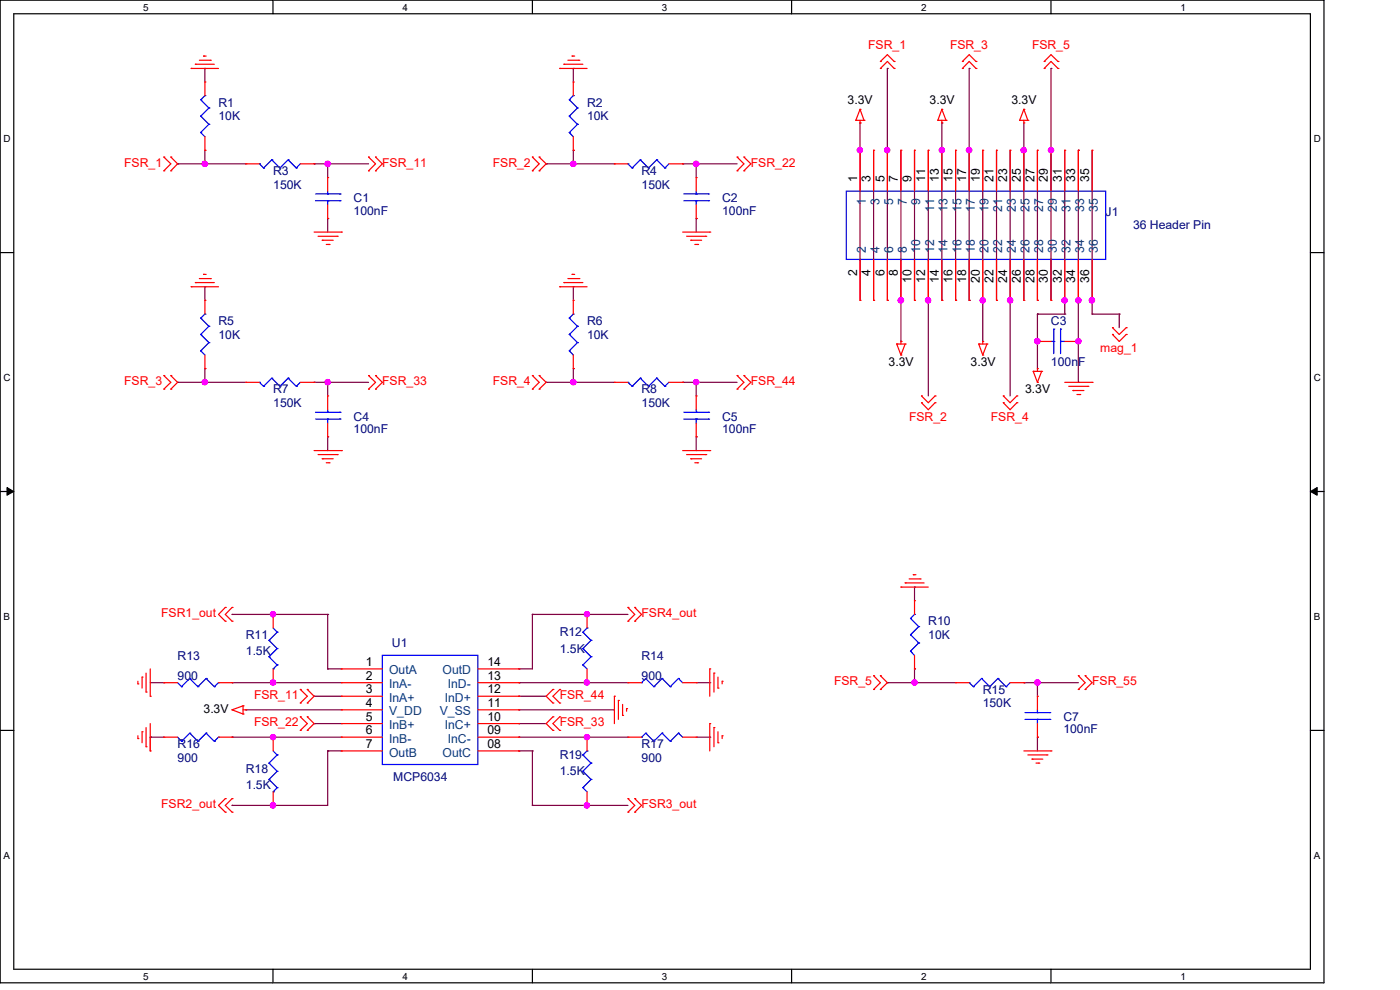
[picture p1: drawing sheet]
<svg xmlns="http://www.w3.org/2000/svg" width="297mm" height="210mm" viewBox="0 0 297 210" stroke-linecap="round" stroke-linejoin="round" font-family="sans-serif">
<path d="M0 0h280.9v208.5h-280.9zM2.9 2.9h275.1v202.7h-275.1z" fill="none" stroke="#000" stroke-width=".25"/>
<g fill="#fff">
<path d="M30.4 .3h1.1v2.4h-1.1z"/>
<path d="M30.4 205.9h1.1v2.3h-1.1z"/>
</g>
<path d="M57.9 0v2.9M57.9 205.6v2.9" fill="none" stroke="#000" stroke-width=".25"/>
<g fill="#fff">
<path d="M85.4 .3h1.1v2.4h-1.1z"/>
<path d="M85.4 205.9h1.1v2.3h-1.1z"/>
</g>
<path d="M112.9 0v2.9M112.9 205.6v2.9" fill="none" stroke="#000" stroke-width=".25"/>
<g fill="#fff">
<path d="M140.4 .3h1.2v2.4h-1.2z"/>
<path d="M140.4 205.9h1.2v2.3h-1.2z"/>
</g>
<path d="M167.9 0v2.9M167.9 205.6v2.9" fill="none" stroke="#000" stroke-width=".25"/>
<g fill="#fff">
<path d="M195.4 .3h1.2v2.4h-1.2z"/>
<path d="M195.4 205.9h1.2v2.3h-1.2z"/>
</g>
<path d="M223 0v2.9M223 205.6v2.9" fill="none" stroke="#000" stroke-width=".25"/>
<g fill="#fff">
<path d="M250.4 .3h1.2v2.4h-1.2z"/>
<path d="M250.4 205.9h1.2v2.3h-1.2z"/>
<path d="M.8 28.2h1.4v2.4h-1.4z"/>
<path d="M278.7 28.2h1.5v2.4h-1.5z"/>
<path d="M.8 78.9h1.4v2.3h-1.4z"/>
<path d="M278.7 78.9h1.5v2.3h-1.5z"/>
</g>
<path d="M0 53.6h2.9M278 53.6h2.9" fill="none" stroke="#000" stroke-width=".25"/>
<g fill="#fff">
<path d="M.8 129.6h1.3v2.3h-1.3z"/>
<path d="M278.7 129.6h1.4v2.3h-1.4z"/>
</g>
<path d="M0 104.3h2.9M278 104.3h2.9" fill="none" stroke="#000" stroke-width=".25"/>
<path d="M1.5 103.4l1.4 .9-1.4 .8zM278 104.3l1.4-.9v1.7z" fill="#000" stroke="#000" stroke-width=".21"/>
<g fill="#fff">
<path d="M.8 180.3h1.3v2.3h-1.3z"/>
<path d="M278.7 180.3h1.4v2.3h-1.4z"/>
</g>
<path d="M0 154.9h2.9M278 154.9h2.9" fill="none" stroke="#000" stroke-width=".25"/>
<g fill="none" stroke="#800040" stroke-width=".25">
<path d="M43.5 14.5h.1M43.5 14.5v2.9M121.6 14.5h.1M121.6 14.5v2.9M188.3 14.5h.1M188.3 14.5v49.2M205.6 14.5h.1M205.6 14.5v49.2M223 14.5h.1M223 14.5v49.2M37.7 34.8h.1M37.7 34.8h14.5"/>
<path d="M43.5 34.8h.1M43.5 31.9h.1M43.5 31.9v2.9M66.6 34.8h.1M66.6 34.8h11.6M69.5 34.8h.1M69.5 34.8v2.9M115.9 34.8h.1M115.9 34.8h14.4M121.6 34.8h.1M121.6 31.9h.1M121.6 31.9v2.9"/>
<path d="M144.8 34.8h.1M144.8 34.8h11.6M147.7 34.8h.1M147.7 34.8v2.9M182.5 31.9h.1M182.5 26.1h.1M182.5 26.1v37.6M185.3 31.9v31.8M191.1 31.9v40.5M194 31.9v31.8M196.9 31.9v52.1M199.8 26.1h.1"/>
<path d="M199.8 26.1v37.6M202.7 31.9v31.8M208.5 31.9v40.5M211.4 31.9v31.8M214.3 31.9v52.1M217.2 31.9h.1M217.2 26.1v37.6M220.1 31.9v31.8M223 31.9h.1M225.9 31.9v34.7M228.8 31.9h.1M228.8 31.9v49.2"/>
<path d="M231.7 31.9v34.7M69.5 46.4h.1M69.5 46.4v2.8M147.7 46.4h.1M147.7 46.4v2.8M43.5 78.2h.1M43.5 60.8h.1M43.5 60.8v2.9M43.5 78.2v2.9M121.6 78.2h.1M121.6 60.8h.1M121.6 60.8v2.9"/>
<path d="M121.6 78.2v2.9M185.3 63.7h.1M188.3 63.7h.1M191.1 63.7h.1M191.1 72.4h.1M194 63.7h.1M196.9 63.7h.1M199.8 63.7h.1M202.7 63.7h.1M205.6 63.7h.1M208.5 63.7h.1M211.4 63.7h.1"/>
<path d="M214.3 63.7h.1M220.1 63.7h.1M220.1 66.6h.1M220.1 72.4h.1M220.1 66.6v11.6M220.1 66.6h5.8M225.9 66.6h.1M225.9 63.7h.1M228.8 72.4h.1M231.7 63.7h.1M231.7 66.6h.1M231.7 66.6h5.7"/>
<path d="M237.4 66.6h.1M237.4 66.6v2.9M37.7 81.1h.1M37.7 81.1h14.5M43.5 81.1h.1M66.6 81.1h.1M66.6 81.1h11.6M69.5 92.7h.1M69.5 81.1h.1M69.5 81.1v2.9M69.5 92.7v2.9M115.9 81.1h.1"/>
<path d="M115.9 81.1h14.4M121.6 81.1h.1M144.8 81.1h.1M144.8 81.1h11.6M147.7 92.7h.1M147.7 81.1h.1M147.7 81.1v2.9M147.7 92.7v2.9M228.8 81.1h.1M49.2 130.3h.1M49.2 130.3h20.3M58 130.3h.1"/>
<path d="M69.5 130.3h.1M69.5 130.3v11.6M112.9 130.3h.1M112.9 130.3h20.3M112.9 130.3v11.6h-2.8M124.5 130.3h.1M194 124.5h.1M194 124.5v2.9M31.9 156.4h.1M31.9 144.8h2.9M31.9 156.4h2.9M31.9 156.4v2.9"/>
<path d="M34.8 144.8h.1M49.2 144.8h.1M49.2 156.4h.1M49.2 144.8h23.2M49.2 156.4h23.2M52.2 150.6h.1M52.2 150.6h20.2M58 144.8h.1M58 156.4h.1M66.6 147.7h.1M66.6 153.5h.1M66.6 147.7h5.8"/>
<path d="M66.6 153.5h5.8M69.5 141.9h.1M69.5 159.3h.1M69.5 159.3v11.6h-20.3M69.5 141.9h2.9M69.5 159.3h2.9M110.1 150.6h.1M110.1 159.3h.1M110.1 153.5h.1M110.1 141.9h.1M110.1 147.7h.1M110.1 144.8h.1"/>
<path d="M110.1 156.4h.1M110.1 150.6h20.2M110.1 144.8h23.1M110.1 147.7h5.8M110.1 156.4h23.1M110.1 159.3h2.8M110.1 153.5h5.8M112.9 159.3h.1M112.9 159.3v11.6M124.5 156.4h.1M124.5 144.8h.1M147.7 144.8h2.9"/>
<path d="M147.7 156.4h2.9M150.6 144.8h.1M150.6 156.4h.1M188.3 144.8h.1M188.3 144.8h14.4M194 144.8h.1M194 141.9h.1M194 141.9v2.9M217.2 144.8h.1M217.2 144.8h11.6M220.1 156.4h.1M220.1 144.8h.1"/>
<path d="M220.1 144.8v2.9M220.1 156.4v2.9M49.2 170.9h.1M58 170.9h.1M112.9 170.9h.1M112.9 170.9h20.3M124.5 170.9h.1"/>
</g>
<g fill="#f0f" stroke="#f0f" stroke-width=".25">
<circle cx="69.5" cy="34.8" r=".55"/>
<circle cx="43.4" cy="34.8" r=".55"/>
<circle cx="147.7" cy="34.8" r=".56"/>
<circle cx="121.6" cy="34.8" r=".55"/>
<circle cx="69.5" cy="81.1" r=".55"/>
<circle cx="43.4" cy="81.1" r=".55"/>
<circle cx="147.7" cy="81.1" r=".56"/>
<circle cx="121.6" cy="81.1" r=".55"/>
<circle cx="57.9" cy="130.3" r=".55"/>
<circle cx="57.9" cy="144.8" r=".55"/>
<circle cx="124.5" cy="156.4" r=".55"/>
<circle cx="57.9" cy="156.4" r=".55"/>
<circle cx="57.9" cy="170.9" r=".55"/>
<circle cx="124.5" cy="130.3" r=".55"/>
<circle cx="124.5" cy="144.8" r=".55"/>
<circle cx="124.5" cy="170.9" r=".55"/>
<circle cx="220.1" cy="144.8" r=".56"/>
<circle cx="194" cy="144.8" r=".55"/>
<circle cx="182.4" cy="31.9" r=".55"/>
<circle cx="188.2" cy="31.9" r=".55"/>
<circle cx="191.1" cy="63.7" r=".56"/>
<circle cx="196.9" cy="63.7" r=".55"/>
<circle cx="199.8" cy="31.9" r=".55"/>
<circle cx="205.6" cy="31.9" r=".56"/>
<circle cx="208.5" cy="63.7" r=".55"/>
<circle cx="214.3" cy="63.7" r=".55"/>
<circle cx="217.2" cy="31.9" r=".55"/>
<circle cx="223" cy="31.9" r=".55"/>
<circle cx="225.8" cy="63.7" r=".55"/>
<circle cx="228.8" cy="63.7" r=".55"/>
<circle cx="231.6" cy="63.7" r=".55"/>
<circle cx="220.1" cy="72.4" r=".56"/>
<circle cx="228.8" cy="72.4" r=".55"/>
</g>
<g fill="none" stroke="#f00" stroke-width=".25">
<path d="M40.6 14.5h.1M40.6 14.5h5.8M41.4 13.6h.1M41.4 13.6h4.1M42.3 12.8h2.3M43.2 11.9h.1M43.2 11.9h.5M43.5 17.4h.1M43.5 17.4v2.9M44.6 12.8h.1M118.7 14.5h.1M118.7 14.5h5.8"/>
<path d="M119.6 13.6h.1M119.6 13.6h4.1M120.5 12.8h2.3M121.4 11.9h.1M121.4 11.9h.5M121.6 17.4h.1M121.6 17.4v2.9M122.8 12.8h.1M186.8 13h.1M186.8 14.5h.1M186.8 13l1.5-1.4 1.4 1.4M186.8 14.5l1.5-1.5 1.4 1.5"/>
<path d="M189.7 13h.1M189.7 14.5h.1M204.2 13h.1M204.2 14.5h.1M204.2 13l1.4-1.4 1.5 1.4M204.2 14.5l1.4-1.5 1.5 1.5M207.1 13h.1M207.1 14.5h.1M221.5 13h.1M221.5 14.5h.1M221.5 13l1.5-1.4 1.5 1.4M221.5 14.5l1.5-1.5 1.5 1.5"/>
<path d="M224.5 13h.1M224.5 14.5h.1M34.8 33.3h.1M34.8 36.2h.1M34.8 33.3l1.4 1.5-1.4 1.4M36.2 36.2h.1M36.2 33.3h.1M36.2 33.3l1.5 1.5-1.5 1.4M43.5 31.9h.1M43.5 29v2.9M52.2 34.8h.1M52.2 34.8h2.8"/>
<path d="M63.7 34.8h2.9M66.6 34.8h.1M69.5 37.7h.1M69.5 37.7v2.9M78.2 36.2h.1M78.2 33.3h.1M78.2 33.3l1.5 1.5-1.5 1.4M79.7 36.2h.1M79.7 33.3h.1M79.7 33.3l1.4 1.5-1.4 1.4M112.9 33.3h.1M112.9 36.2h.1"/>
<path d="M112.9 33.3l1.5 1.5-1.5 1.4M114.4 36.2h.1M114.4 33.3h.1M114.4 33.3l1.5 1.5-1.5 1.4M121.6 31.9h.1M121.6 29v2.9M130.3 34.8h.1M130.3 34.8h2.9M141.9 34.8h2.9M144.8 34.8h.1M147.7 37.7h.1M147.7 37.7v2.9"/>
<path d="M156.4 36.2h.1M156.4 33.3h.1M156.4 33.3l1.4 1.5-1.4 1.4M157.8 36.2h.1M157.8 33.3h.1M157.8 33.3l1.5 1.5-1.5 1.4M181.6 25.5h.1M181.6 25.5h1.7M182.5 26.1h.1M182.5 23.2h.1M182.5 31.9h.1M182.5 25.5v.6"/>
<path d="M182.5 31.9v8.7M182.5 23.2l-.9 2.3M182.5 23.2l.8 2.3M183.3 25.5h.1M185.3 31.9h.1M185.3 31.9v8.7M188.3 31.9h.1M188.3 31.9v8.7M191.1 31.9h.1M191.1 31.9v8.7M194 31.9h.1M194 31.9v8.7"/>
<path d="M196.9 31.9h.1M196.9 31.9v8.7M199 25.5h.1M199 25.5h1.7M199.8 26.1h.1M199.8 23.2h.1M199.8 31.9h.1M199.8 25.5v.6M199.8 31.9v8.7M199.8 23.2l-.8 2.3M199.8 23.2l.9 2.3M200.7 25.5h.1"/>
<path d="M202.7 31.9h.1M202.7 31.9v8.7M205.6 31.9h.1M205.6 31.9v8.7M208.5 31.9h.1M208.5 31.9v8.7M211.4 31.9h.1M211.4 31.9v8.7M214.3 31.9h.1M214.3 31.9v8.7M216.3 25.5h.1M216.3 25.5h1.8"/>
<path d="M217.2 26.1h.1M217.2 23.2h.1M217.2 31.9h.1M217.2 25.5v.6M217.2 31.9v8.7M217.2 23.2l-.9 2.3M217.2 23.2l.9 2.3M218.1 25.5h.1M220.1 31.9h.1M220.1 31.9v8.7M223 31.9h.1M223 31.9v8.7"/>
<path d="M225.9 31.9h.1M225.9 31.9v8.7M228.8 31.9h.1M228.8 31.9v8.7M231.7 31.9h.1M231.7 31.9v8.7M41.4 59.9h.1M41.4 59.9h4.1M42.3 59.1h2.3M43.2 58.2h.1M43.2 58.2h.5M44.6 59.1h.1"/>
<path d="M66.6 49.2h5.8M67.5 50.1h4M68.4 51h.1M68.4 51h2.3M69.2 51.9h.6M69.5 46.4h.1M69.5 43.5v2.9M69.8 51.9h.1M71.5 50.1h.1M72.4 49.2h.1M119.6 59.9h.1M119.6 59.9h4.1"/>
<path d="M120.5 59.1h2.3M121.4 58.2h.1M121.4 58.2h.5M122.8 59.1h.1M144.8 49.2h5.8M145.7 50.1h4M146.6 51h.1M146.6 51h2.2M147.4 51.9h.6M147.7 46.4h.1M147.7 43.5v2.9M148 51.9h.1"/>
<path d="M149.7 50.1h.1M150.6 49.2h.1M182.5 55v8.7M185.3 55v8.7M188.3 55v8.7M191.1 55v8.7M194 55v8.7M196.9 55v8.7M199.8 55v8.7M202.7 55v8.7M205.6 55v8.7M208.5 55v8.7"/>
<path d="M211.4 55v8.7M214.3 55v8.7M217.2 55v8.7M220.1 55v8.7M223 55v8.7M225.9 55v8.7M228.8 55v8.7M231.7 55v8.7M34.8 79.7h.1M34.8 79.7l1.4 1.4-1.4 1.4M36.2 79.7h.1M36.2 79.7l1.5 1.4-1.5 1.4"/>
<path d="M40.6 60.8h.1M40.6 60.8h5.8M43.5 78.2h.1M43.5 63.7h.1M43.5 63.7v2.9M43.5 75.3v2.9M78.2 79.7h.1M78.2 79.7l1.5 1.4-1.5 1.4M79.7 79.7h.1M79.7 79.7l1.4 1.4-1.4 1.4M112.9 79.7h.1M112.9 79.7l1.5 1.4-1.5 1.4"/>
<path d="M114.4 79.7h.1M114.4 79.7l1.5 1.4-1.5 1.4M118.7 60.8h.1M118.7 60.8h5.8M121.6 78.2h.1M121.6 63.7h.1M121.6 63.7v2.9M121.6 75.3v2.9M156.4 79.7h.1M156.4 79.7l1.4 1.4-1.4 1.4M157.8 79.7h.1M157.8 79.7l1.5 1.4-1.5 1.4"/>
<path d="M182.5 63.7h.1M185.3 63.7h.1M188.3 63.7h.1M190.2 73h.1M190.2 73h1.8M190.2 73l.9 2.3M191.1 72.4h.1M191.1 75.3h.1M191.1 63.7h.1M191.1 72.4v.6M192 73h.1M192 73l-.9 2.3"/>
<path d="M194 63.7h.1M196.9 63.7h.1M199.8 63.7h.1M202.7 63.7h.1M205.6 63.7h.1M207.6 73h.1M207.6 73h1.8M207.6 73l.9 2.3M208.5 72.4h.1M208.5 75.3h.1M208.5 63.7h.1M208.5 72.4v.6"/>
<path d="M209.4 73h.1M209.4 73l-.9 2.3M211.4 63.7h.1M214.3 63.7h.1M217.2 63.7h.1M219.2 78.8h.1M219.2 78.8h1.8M219.2 78.8l.9 2.3M220.1 78.2h.1M220.1 63.7h.1M220.1 72.4h.1M220.1 78.2v.6"/>
<path d="M220.1 72.4h2.9M221 78.8h.1M221 78.8l-.9 2.3M223 63.7h.1M225.9 63.7h.1M225.9 72.4h2.9M228.8 63.7h.1M228.8 72.4h.1M231.7 63.7h.1M236 71h.1M236 69.5h.1M236 71l1.4 1.4 1.5-1.4"/>
<path d="M236 69.5l1.4 1.5 1.5-1.5M238.9 71h.1M238.9 69.5h.1M34.8 82.5h.1M36.2 82.5h.1M52.2 81.1h.1M52.2 81.1h2.8M63.7 81.1h2.9M66.6 81.1h.1M66.6 95.6h5.8M67.5 96.4h4M68.4 97.3h.1"/>
<path d="M68.4 97.3h2.3M69.2 98.2h.6M69.5 84h.1M69.5 92.7h.1M69.5 84v2.9M69.5 89.8v2.9M69.8 98.2h.1M71.5 96.4h.1M72.4 95.6h.1M78.2 82.5h.1M79.7 82.5h.1M112.9 82.5h.1"/>
<path d="M114.4 82.5h.1M130.3 81.1h.1M130.3 81.1h2.9M141.9 81.1h2.9M144.8 81.1h.1M144.8 95.6h5.8M145.7 96.4h4M146.6 97.3h.1M146.6 97.3h2.2M147.4 98.2h.6M147.7 84h.1M147.7 92.7h.1"/>
<path d="M147.7 84v2.9M147.7 89.8v2.9M148 98.2h.1M149.7 96.4h.1M150.6 95.6h.1M156.4 82.5h.1M157.8 82.5h.1M195.5 85.4h.1M195.5 84h.1M195.5 85.4l1.4 1.5 1.5-1.5M195.5 84l1.4 1.4 1.5-1.4M198.4 85.4h.1"/>
<path d="M198.4 84h.1M212.9 85.4h.1M212.9 84h.1M212.9 85.4l1.4 1.5 1.4-1.5M212.9 84l1.4 1.4 1.4-1.4M215.7 85.4h.1M215.7 84h.1M220.1 81.1h.1M225.9 81.1h5.8M226.7 82h4.1M227.6 82.8h.1M227.6 82.8h2.4"/>
<path d="M228.5 83.7h.6M229.1 83.7h.1M230.8 82h.1M231.7 81.1h.1M47.8 128.9h.1M47.8 131.8h.1M47.8 128.9l-1.4 1.4 1.4 1.5M49.2 128.9h.1M49.2 131.8h.1M49.2 128.9l-1.4 1.4 1.4 1.5M58 130.3h.1M58 130.3v2.9"/>
<path d="M124.5 130.3h.1M124.5 130.3v2.9M133.2 131.8h.1M133.2 128.9h.1M133.2 128.9l1.5 1.4-1.5 1.5M134.7 131.8h.1M134.7 128.9h.1M134.7 128.9l1.4 1.4-1.4 1.5M191.1 124.5h.1M191.1 124.5h5.8M192 123.7h.1M192 123.7h4"/>
<path d="M192.9 122.8h2.3M193.8 121.9h.1M193.8 121.9h.5M194 127.4h.1M194 127.4v2.9M194 139v2.9M195.2 122.8h.1M29.3 145.1h.1M29.3 156.7h.1M29.3 144.5v.6M29.3 156.1v.6M30.1 143.6h.1"/>
<path d="M30.1 155.2h.1M30.1 143.6v2.4M30.1 155.2v2.4M31 146.8h.1M31 158.4h.1M31 142.8v4M31 154.3v4.1M31.9 147.7h.1M31.9 159.3h.1M31.9 141.9v5.8M31.9 153.5v5.8M34.8 156.4h.1"/>
<path d="M34.8 144.8h.1M34.8 144.8h2.9M34.8 156.4h2.9M46.4 144.8h2.8M46.4 156.4h2.8M49.2 150.6h.1M49.2 156.4h.1M49.2 144.8h.1M49.2 150.6l2.4 .9M51.6 151.5h.1M51.6 149.7h.1M51.6 149.7v1.8"/>
<path d="M51.6 150.6h.6M51.6 149.7l-2.4 .9M52.2 150.6h.1M58 156.4h.1M58 144.8h.1M58 141.9v2.9M58 156.4v2.9M63.7 146.3h.1M63.7 149.1h.1M63.7 152.1h.1M63.7 154.9h.1M63.7 146.3l1.5 1.4-1.5 1.4"/>
<path d="M63.7 152.1l1.5 1.4-1.5 1.4M65.2 149.1h.1M65.2 146.3h.1M65.2 154.9h.1M65.2 152.1h.1M65.2 146.3l1.4 1.4-1.4 1.4M65.2 152.1l1.4 1.4-1.4 1.4M72.4 141.9h.1M72.4 144.8h.1M72.4 147.7h.1M72.4 150.6h.1M72.4 153.5h.1"/>
<path d="M72.4 156.4h.1M72.4 159.3h.1M72.4 150.6h8.7M72.4 159.3h8.7M72.4 144.8h8.7M72.4 156.4h8.7M72.4 141.9h8.7M72.4 147.7h8.7M72.4 153.5h8.7M101.4 150.6h8.7M101.4 159.3h8.7M101.4 144.8h8.7"/>
<path d="M101.4 156.4h8.7M101.4 141.9h8.7M101.4 147.7h8.7M101.4 153.5h8.7M110.1 141.9h.1M110.1 144.8h.1M110.1 147.7h.1M110.1 150.6h.1M110.1 153.5h.1M110.1 156.4h.1M110.1 159.3h.1M117.3 152.1h.1"/>
<path d="M117.3 154.9h.1M117.3 146.3h.1M117.3 149.1h.1M117.3 152.1l-1.4 1.4 1.4 1.4M117.3 146.3l-1.4 1.4 1.4 1.4M118.7 154.9h.1M118.7 152.1h.1M118.7 149.1h.1M118.7 146.3h.1M118.7 152.1l-1.4 1.4 1.4 1.4M118.7 146.3l-1.4 1.4 1.4 1.4M124.5 156.4h.1"/>
<path d="M124.5 144.8h.1M124.5 141.9v2.9M124.5 156.4v2.9M130.3 147.7h.1M130.3 147.7v5.8M131.2 148.6h.1M131.2 148.6v4M132.1 151.8h.1M132.1 149.4v2.4M132.9 150.3h.1M132.9 150.3v.6M133.2 156.4h.1"/>
<path d="M133.2 144.8h.1M133.2 144.8h2.9M133.2 156.4h2.9M144.8 144.8h2.9M144.8 156.4h2.9M147.7 156.4h.1M147.7 144.8h.1M150.6 153.5h.1M150.6 141.9h.1M150.6 141.9v5.8M150.6 153.5v5.8M151.5 154.3h.1"/>
<path d="M151.5 142.8h.1M151.5 142.8v4M151.5 154.3v4.1M152.3 157.6h.1M152.3 146h.1M152.3 143.6v2.4M152.3 155.2v2.4M153.2 156.1h.1M153.2 144.5h.1M153.2 144.5v.6M153.2 156.1v.6M185.3 143.3h.1"/>
<path d="M185.3 146.3h.1M185.3 143.3l1.5 1.5-1.5 1.5M186.8 146.3h.1M186.8 143.3h.1M186.8 143.3l1.5 1.5-1.5 1.5M194 141.9h.1M202.7 144.8h.1M202.7 144.8h2.9M214.3 144.8h2.9M217.2 144.8h.1M217.2 159.3h5.8M220.1 147.7h.1"/>
<path d="M220.1 156.4h.1M220.1 147.7v2.9M220.1 153.5v2.9M223 159.3h.1M228.8 146.3h.1M228.8 143.3h.1M228.8 143.3l1.4 1.5-1.4 1.5M230.2 146.3h.1M230.2 143.3h.1M230.2 143.3l1.5 1.5-1.5 1.5M47.8 169.4h.1M47.8 172.3h.1"/>
<path d="M47.8 169.4l-1.4 1.5 1.4 1.4M49.2 169.4h.1M49.2 172.3h.1M49.2 169.4l-1.4 1.5 1.4 1.4M58 170.9h.1M58 168v2.9M124.5 170.9h.1M124.5 168v2.9M133.2 172.3h.1M133.2 169.4h.1M133.2 169.4l1.5 1.5-1.5 1.4M134.7 172.3h.1"/>
<path d="M134.7 169.4h.1M134.7 169.4l1.4 1.5-1.4 1.4M218.1 160.1h4M218.9 161h.1M218.9 161h2.3M219.8 161.9h.6M220.4 161.9h.1M222.1 160.1h.1"/>
</g>
<g fill="none" stroke="#00f" stroke-width=".25">
<path d="M42.6 28.1h.1M42.6 24.6h.1M42.6 21.2h.1M42.6 28.1l.9 .9M42.6 24.6l1.7 1.8M42.6 21.2l1.7 1.7M43.5 20.3h.1M43.5 20.3l-.9 .9M44.3 26.4h.1M44.3 22.9h.1M44.3 26.4l-1.7 1.7M44.3 22.9l-1.7 1.7"/>
<path d="M55 34.8h.1M55 34.8l.9 .8M55.9 35.6h.1M57.7 33.9h.1M57.7 33.9l1.7 1.7M57.7 33.9l-1.8 1.7M59.4 35.6h.1M61.1 33.9h.1M61.1 33.9l1.8 1.7M61.1 33.9l-1.7 1.7M62.9 35.6h.1M63.7 34.8l-.8 .8"/>
<path d="M120.8 28.1h.1M120.8 24.6h.1M120.8 21.2h.1M120.8 28.1l.8 .9M120.8 24.6l1.7 1.8M120.8 21.2l1.7 1.7M121.6 20.3h.1M121.6 20.3l-.8 .9M122.5 26.4h.1M122.5 22.9h.1M122.5 26.4l-1.7 1.7M122.5 22.9l-1.7 1.7"/>
<path d="M133.2 34.8h.1M133.2 34.8l.9 .8M134.1 35.6h.1M135.8 33.9h.1M135.8 33.9l1.8 1.7M135.8 33.9l-1.7 1.7M137.6 35.6h.1M139.3 33.9h.1M139.3 33.9l1.8 1.7M139.3 33.9l-1.7 1.7M141.1 35.6h.1M141.9 34.8l-.8 .8"/>
<path d="M66.9 42.6h5.2M66.9 41.1h5.2M69.5 41.1h.1M69.5 42.6h.1M69.5 40.6v.5M69.5 42.6v.9M72.1 42.6h.1M72.1 41.1h.1M145.1 42.6h5.2M145.1 41.1h5.2M147.7 41.1h.1M147.7 42.6h.1"/>
<path d="M147.7 40.6v.5M147.7 42.6v.9M150.3 42.6h.1M150.3 41.1h.1M179.5 40.6h55.1v14.4h-55.1zM42.6 74.4h.1M42.6 71h.1M42.6 67.5h.1M42.6 74.4l.9 .9M42.6 71l1.7 1.7M42.6 67.5l1.7 1.7M43.5 66.6h.1"/>
<path d="M43.5 66.6l-.9 .9M44.3 72.7h.1M44.3 69.2h.1M44.3 72.7l-1.7 1.7M44.3 69.2l-1.7 1.8M120.8 74.4h.1M120.8 71h.1M120.8 67.5h.1M120.8 74.4l.8 .9M120.8 71l1.7 1.7M120.8 67.5l1.7 1.7M121.6 66.6h.1"/>
<path d="M121.6 66.6l-.8 .9M122.5 72.7h.1M122.5 69.2h.1M122.5 72.7l-1.7 1.7M122.5 69.2l-1.7 1.8M223 72.4h.6M223.6 72.4h.1M223.6 69.8h.1M223.6 69.8v5.2M225 69.8h.1M225 72.4h.1M225 72.4h.9"/>
<path d="M225 69.8v5.2M55 81.1h.1M55 81.1l.9 .9M55.9 82h.1M57.7 80.2h.1M57.7 80.2l1.7 1.8M57.7 80.2l-1.8 1.8M59.4 82h.1M61.1 80.2h.1M61.1 80.2l1.8 1.8M61.1 80.2l-1.7 1.8M62.9 82h.1"/>
<path d="M63.7 81.1l-.8 .9M66.9 88.9h5.2M66.9 87.5h5.2M69.5 87.5h.1M69.5 88.9h.1M69.5 86.9v.6M69.5 88.9v.9M72.1 88.9h.1M72.1 87.5h.1M133.2 81.1h.1M133.2 81.1l.9 .9M134.1 82h.1"/>
<path d="M135.8 80.2h.1M135.8 80.2l1.8 1.8M135.8 80.2l-1.7 1.8M137.6 82h.1M139.3 80.2h.1M139.3 80.2l1.8 1.8M139.3 80.2l-1.7 1.8M141.1 82h.1M141.9 81.1l-.8 .9M145.1 88.9h5.2M145.1 87.5h5.2M147.7 87.5h.1"/>
<path d="M147.7 88.9h.1M147.7 86.9v.6M147.7 88.9v.9M150.3 88.9h.1M150.3 87.5h.1M57.1 135.8h.1M57.1 139.3h.1M57.1 135.8l1.7 1.8M57.1 139.3l1.7 1.8M58 133.2l.8 .9M58.8 134.1h.1M58.8 137.6h.1"/>
<path d="M58.8 134.1l-1.7 1.7M58.8 137.6l-1.7 1.7M81.1 139h20.3v23.2h-20.3zM123.7 137.6h.1M123.7 134.1h.1M123.7 137.6l1.7 1.7M123.7 134.1l1.7 1.7M124.5 133.2h.1M124.5 133.2l-.8 .9M125.4 139.3h.1M125.4 135.8h.1M125.4 139.3l-1.7 1.8"/>
<path d="M125.4 135.8l-1.7 1.8M193.2 138.1h.1M193.2 134.7h.1M193.2 131.2h.1M193.2 138.1l.8 .9M193.2 134.7l1.7 1.7M193.2 131.2l1.7 1.7M194 130.3h.1M194 130.3l-.8 .9M194.9 136.4h.1M194.9 132.9h.1M194.9 136.4l-1.7 1.7"/>
<path d="M194.9 132.9l-1.7 1.8M37.7 156.4l.8 .9M37.7 144.8l.8 .9M38.5 157.3h.1M38.5 145.7h.1M40.3 155.5h.1M40.3 143.9h.1M40.3 155.5l-1.8 1.8M40.3 155.5l1.7 1.8M40.3 143.9l-1.8 1.8M40.3 143.9l1.7 1.8M42 157.3h.1"/>
<path d="M42 145.7h.1M43.7 155.5h.1M43.7 143.9h.1M43.7 155.5l-1.7 1.8M43.7 155.5l1.8 1.8M43.7 143.9l-1.7 1.8M43.7 143.9l1.8 1.8M45.5 157.3h.1M45.5 145.7h.1M46.4 156.4h.1M46.4 144.8h.1M46.4 156.4l-.9 .9"/>
<path d="M46.4 144.8l-.9 .9M58 141.9h.1M58 159.3l.8 .8M58.8 141.1h.1M58.8 141.1l-.8 .8M123.7 141.1h.1M123.7 141.1l.8 .8M124.5 159.3h.1M124.5 159.3l-.8 .8M136.1 156.4h.1M136.1 144.8h.1M137 155.5h.1"/>
<path d="M137 143.9h.1M137 155.5l1.7 1.8M137 155.5l-.9 .9M137 143.9l1.7 1.8M137 143.9l-.9 .9M138.7 157.3h.1M138.7 145.7h.1M140.5 155.5h.1M140.5 143.9h.1M140.5 155.5l1.7 1.8M140.5 155.5l-1.8 1.8M140.5 143.9l1.7 1.8"/>
<path d="M140.5 143.9l-1.8 1.8M142.2 157.3h.1M142.2 145.7h.1M143.9 155.5h.1M143.9 143.9h.1M143.9 155.5l.9 .9M143.9 155.5l-1.7 1.8M143.9 143.9l.9 .9M143.9 143.9l-1.7 1.8M205.6 144.8h.1M205.6 144.8l.9 .9M206.5 145.7h.1"/>
<path d="M208.2 143.9h.1M208.2 143.9l1.8 1.8M208.2 143.9l-1.7 1.8M210 145.7h.1M211.7 143.9h.1M211.7 143.9l1.7 1.8M211.7 143.9l-1.7 1.8M213.4 145.7h.1M214.3 144.8l-.9 .9M217.5 152.6h5.2M217.5 151.2h5.2M220.1 151.2h.1"/>
<path d="M220.1 152.6h.1M220.1 150.6v.6M220.1 152.6v.9M222.7 152.6h.1M222.7 151.2h.1M57.1 161.9h.1M57.1 165.4h.1M57.1 161.9l1.7 1.7M57.1 165.4l1.7 1.7M58 168h.1M58.8 160.1h.1M58.8 163.6h.1"/>
<path d="M58.8 167.1h.1M58.8 160.1l-1.7 1.8M58.8 163.6l-1.7 1.8M58.8 167.1l-.8 .9M123.7 167.1h.1M123.7 163.6h.1M123.7 160.1h.1M123.7 167.1l.8 .9M123.7 163.6l1.7 1.8M123.7 160.1l1.7 1.8M125.4 165.4h.1M125.4 161.9h.1"/>
<path d="M125.4 165.4l-1.7 1.7M125.4 161.9l-1.7 1.7"/>
</g>
<g font-size="2.6" fill="#f00">
<text x="184.2" y="10.5">FSR_1</text>
<text x="201.5" y="10.5">FSR_3</text>
<text x="218.9" y="10.5">FSR_5</text>
<text x="26.4" y="35.3">FSR_1</text>
<text x="81.1" y="35.3">FSR_11</text>
<text x="104.6" y="35.3">FSR_2</text>
<text x="159.3" y="35.3">FSR_22</text>
<text x="233.4" y="74.8">mag_1</text>
<text x="26.4" y="81.7">FSR_3</text>
<text x="81.1" y="81.7">FSR_33</text>
<text x="104.6" y="81.7">FSR_4</text>
<text x="159.3" y="81.7">FSR_44</text>
<text x="192.9" y="89.2">FSR_2</text>
<text x="210.2" y="89.2">FSR_4</text>
<text x="34.2" y="130.9">FSR1_out</text>
<text x="136.1" y="130.9">FSR4_out</text>
<text x="53.9" y="148.3">FSR_11</text>
<text x="118.7" y="148.3">FSR_44</text>
<text x="177" y="145.4">FSR_5</text>
<text x="231.7" y="145.4">FSR_55</text>
<text x="53.9" y="154.1">FSR_22</text>
<text x="118.7" y="154.1">FSR_33</text>
<text x="34.2" y="171.4">FSR2_out</text>
<text x="136.1" y="171.4">FSR3_out</text>
</g>
<g font-size="2.6" fill="#000080">
<text x="46.4" y="22.6">R1</text>
<text x="124.5" y="22.6">R2</text>
<text x="46.4" y="25.5">10K</text>
<text x="124.5" y="25.5">10K</text>
<text x="58" y="37.1">R3</text>
<text x="58" y="40">150K</text>
<text x="136.1" y="37.1">R4</text>
<text x="136.1" y="40">150K</text>
<text x="75" y="42.9">C1</text>
<text x="75" y="45.5">100nF</text>
<text x="153.2" y="42.9">C2</text>
<text x="153.2" y="45.5">100nF</text>
<text x="234.6" y="45.8">J1</text>
<text x="240.4" y="48.7">36 Header Pin</text>
<text x="46.4" y="69">R5</text>
<text x="46.4" y="71.8">10K</text>
<text x="124.5" y="69">R6</text>
<text x="124.5" y="71.8">10K</text>
<text x="223" y="69">C3</text>
<text x="223" y="77.6">100nF</text>
<text x="58" y="83.4">R7</text>
<text x="136.1" y="83.4">R8</text>
<text x="58" y="86.3">150K</text>
<text x="75" y="89.2">C4</text>
<text x="136.1" y="86.3">150K</text>
<text x="153.2" y="89.2">C5</text>
<text x="75" y="91.8">100nF</text>
<text x="153.2" y="91.8">100nF</text>
<text x="52.2" y="135.6">R11</text>
<text x="83.1" y="137.3">U1</text>
<text x="118.7" y="135">R12</text>
<text x="196.9" y="132.7">R10</text>
<text x="196.9" y="135.6">10K</text>
<text x="37.7" y="139.9">R13</text>
<text x="52.2" y="139">1.5K</text>
<text x="118.7" y="138.4">1.5K</text>
<text x="136.1" y="139.9">R14</text>
<text x="37.7" y="144.2">900</text>
<text x="136.1" y="144.2">900</text>
<text x="208.5" y="147.1">R15</text>
<text x="208.5" y="150">150K</text>
<text x="225.6" y="152.9">C7</text>
<text x="225.6" y="155.5">100nF</text>
<text x="37.7" y="158.7">R16</text>
<text x="37.7" y="161.6">900</text>
<text x="118.7" y="161">R19</text>
<text x="136.1" y="158.7">R17</text>
<text x="136.1" y="161.6">900</text>
<text x="52.2" y="163.9">R18</text>
<text x="52.2" y="167.4">1.5K</text>
<text x="83.4" y="165.6">MCP6034</text>
<text x="118.7" y="164.5">1.5K</text>
</g>
<g font-size="2.6">
<text x="179.8" y="22.1">3.3V</text>
<text x="197.2" y="22.1">3.3V</text>
<text x="214.6" y="22.1">3.3V</text>
<text x="181.8" y="38.5" transform="rotate(-90 181.8 38.5)">1</text>
<text x="184.7" y="38.5" transform="rotate(-90 184.7 38.5)">3</text>
<text x="187.6" y="38.5" transform="rotate(-90 187.6 38.5)">5</text>
<text x="190.5" y="38.5" transform="rotate(-90 190.5 38.5)">7</text>
<text x="193.4" y="38.5" transform="rotate(-90 193.4 38.5)">9</text>
<text x="196.3" y="38.5" transform="rotate(-90 196.3 38.5)">11</text>
<text x="199.2" y="38.5" transform="rotate(-90 199.2 38.5)">13</text>
<text x="202.1" y="38.5" transform="rotate(-90 202.1 38.5)">15</text>
<text x="205" y="38.5" transform="rotate(-90 205 38.5)">17</text>
<text x="207.9" y="38.5" transform="rotate(-90 207.9 38.5)">19</text>
<text x="210.8" y="38.5" transform="rotate(-90 210.8 38.5)">21</text>
<text x="213.7" y="38.5" transform="rotate(-90 213.7 38.5)">23</text>
<text x="216.6" y="38.5" transform="rotate(-90 216.6 38.5)">25</text>
<text x="219.5" y="38.5" transform="rotate(-90 219.5 38.5)">27</text>
<text x="222.3" y="38.5" transform="rotate(-90 222.3 38.5)">29</text>
<text x="225.3" y="38.5" transform="rotate(-90 225.3 38.5)">31</text>
<text x="228.1" y="38.5" transform="rotate(-90 228.1 38.5)">33</text>
<text x="231.1" y="38.5" transform="rotate(-90 231.1 38.5)">35</text>
<text x="181.8" y="58.5" transform="rotate(-90 181.8 58.5)">2</text>
<text x="184.7" y="58.5" transform="rotate(-90 184.7 58.5)">4</text>
<text x="187.6" y="58.5" transform="rotate(-90 187.6 58.5)">6</text>
<text x="190.5" y="58.5" transform="rotate(-90 190.5 58.5)">8</text>
<text x="193.4" y="59.9" transform="rotate(-90 193.4 59.9)">10</text>
<text x="196.3" y="59.9" transform="rotate(-90 196.3 59.9)">12</text>
<text x="199.2" y="59.9" transform="rotate(-90 199.2 59.9)">14</text>
<text x="202.1" y="59.9" transform="rotate(-90 202.1 59.9)">16</text>
<text x="205" y="59.9" transform="rotate(-90 205 59.9)">18</text>
<text x="207.9" y="59.9" transform="rotate(-90 207.9 59.9)">20</text>
<text x="210.8" y="59.9" transform="rotate(-90 210.8 59.9)">22</text>
<text x="213.7" y="59.9" transform="rotate(-90 213.7 59.9)">24</text>
<text x="216.6" y="59.9" transform="rotate(-90 216.6 59.9)">26</text>
<text x="219.5" y="59.9" transform="rotate(-90 219.5 59.9)">28</text>
<text x="222.3" y="59.9" transform="rotate(-90 222.3 59.9)">30</text>
<text x="225.3" y="59.9" transform="rotate(-90 225.3 59.9)">32</text>
<text x="228.1" y="59.9" transform="rotate(-90 228.1 59.9)">34</text>
<text x="231.1" y="59.9" transform="rotate(-90 231.1 59.9)">36</text>
<text x="188.5" y="77.6">3.3V</text>
<text x="205.9" y="77.6">3.3V</text>
<text x="217.5" y="83.4">3.3V</text>
<text x="77.6" y="141.3">1</text>
<text x="103.4" y="141.3">14</text>
<text x="77.6" y="144.2">2</text>
<text x="77.6" y="147.1">3</text>
<text x="77.6" y="149.9">4</text>
<text x="103.4" y="144.2">13</text>
<text x="103.4" y="147.1">12</text>
<text x="103.4" y="149.9">11</text>
<text x="43.2" y="151.2">3.3V</text>
<text x="77.6" y="152.9">5</text>
<text x="77.6" y="155.7">6</text>
<text x="103.4" y="152.9">10</text>
<text x="103.4" y="155.7">09</text>
<text x="77.6" y="158.7">7</text>
<text x="103.4" y="158.7">08</text>
</g>
<g font-size="2.6" fill="#004080">
<text x="183.7" y="43.4" transform="rotate(-90 183.7 43.4)">1</text>
<text x="186.6" y="43.4" transform="rotate(-90 186.6 43.4)">3</text>
<text x="189.5" y="43.4" transform="rotate(-90 189.5 43.4)">5</text>
<text x="192.4" y="43.4" transform="rotate(-90 192.4 43.4)">7</text>
<text x="195.2" y="43.4" transform="rotate(-90 195.2 43.4)">9</text>
<text x="198.2" y="44.9" transform="rotate(-90 198.2 44.9)">11</text>
<text x="201" y="44.9" transform="rotate(-90 201 44.9)">13</text>
<text x="204" y="44.9" transform="rotate(-90 204 44.9)">15</text>
<text x="206.8" y="44.9" transform="rotate(-90 206.8 44.9)">17</text>
<text x="209.7" y="44.9" transform="rotate(-90 209.7 44.9)">19</text>
<text x="212.6" y="44.9" transform="rotate(-90 212.6 44.9)">21</text>
<text x="215.5" y="44.9" transform="rotate(-90 215.5 44.9)">23</text>
<text x="218.4" y="44.9" transform="rotate(-90 218.4 44.9)">25</text>
<text x="221.3" y="44.9" transform="rotate(-90 221.3 44.9)">27</text>
<text x="224.2" y="44.9" transform="rotate(-90 224.2 44.9)">29</text>
<text x="227.1" y="44.9" transform="rotate(-90 227.1 44.9)">31</text>
<text x="230" y="44.9" transform="rotate(-90 230 44.9)">33</text>
<text x="232.9" y="44.9" transform="rotate(-90 232.9 44.9)">35</text>
<text x="183.7" y="53.6" transform="rotate(-90 183.7 53.6)">2</text>
<text x="186.6" y="53.6" transform="rotate(-90 186.6 53.6)">4</text>
<text x="189.5" y="53.6" transform="rotate(-90 189.5 53.6)">6</text>
<text x="192.4" y="53.6" transform="rotate(-90 192.4 53.6)">8</text>
<text x="195.2" y="53.6" transform="rotate(-90 195.2 53.6)">10</text>
<text x="198.2" y="53.6" transform="rotate(-90 198.2 53.6)">12</text>
<text x="201" y="53.6" transform="rotate(-90 201 53.6)">14</text>
<text x="204" y="53.6" transform="rotate(-90 204 53.6)">16</text>
<text x="206.8" y="53.6" transform="rotate(-90 206.8 53.6)">18</text>
<text x="209.7" y="53.6" transform="rotate(-90 209.7 53.6)">20</text>
<text x="212.6" y="53.6" transform="rotate(-90 212.6 53.6)">22</text>
<text x="215.5" y="53.6" transform="rotate(-90 215.5 53.6)">24</text>
<text x="218.4" y="53.6" transform="rotate(-90 218.4 53.6)">26</text>
<text x="221.3" y="53.6" transform="rotate(-90 221.3 53.6)">28</text>
<text x="224.2" y="53.6" transform="rotate(-90 224.2 53.6)">30</text>
<text x="227.1" y="53.6" transform="rotate(-90 227.1 53.6)">32</text>
<text x="230" y="53.6" transform="rotate(-90 230 53.6)">34</text>
<text x="232.9" y="53.6" transform="rotate(-90 232.9 53.6)">36</text>
<text x="82.5" y="143.1">OutA</text>
<text x="93.9" y="143.1">OutD</text>
<text x="82.5" y="146">InA-</text>
<text x="82.5" y="148.9">InA+</text>
<text x="94.4" y="148.9">InD+</text>
<text x="95" y="146">InD-</text>
<text x="82.5" y="151.8">V_DD</text>
<text x="82.5" y="154.7">InB+</text>
<text x="93.3" y="151.8">V_SS</text>
<text x="94.4" y="154.7">InC+</text>
<text x="82.5" y="157.6">InB-</text>
<text x="82.5" y="160.5">OutB</text>
<text x="93.9" y="160.5">OutC</text>
<text x="95" y="157.6">InC-</text>
</g>
<g font-size="2.1">
<text x="30.4" y="2.2">5</text>
<text x="85.4" y="2.2">4</text>
<text x="140.4" y="2.2">3</text>
<text x="195.4" y="2.2">2</text>
<text x="250.4" y="2.2">1</text>
<text x=".8" y="30.1">D</text>
<text x="278.7" y="30.1">D</text>
<text x=".8" y="80.8">C</text>
<text x="278.7" y="80.8">C</text>
<text x=".8" y="131.5">B</text>
<text x="278.7" y="131.5">B</text>
<text x=".8" y="182.2">A</text>
<text x="278.7" y="182.2">A</text>
<text x="30.4" y="207.8">5</text>
<text x="85.4" y="207.8">4</text>
<text x="140.4" y="207.8">3</text>
<text x="195.4" y="207.8">2</text>
<text x="250.4" y="207.8">1</text>
</g>
</svg>
